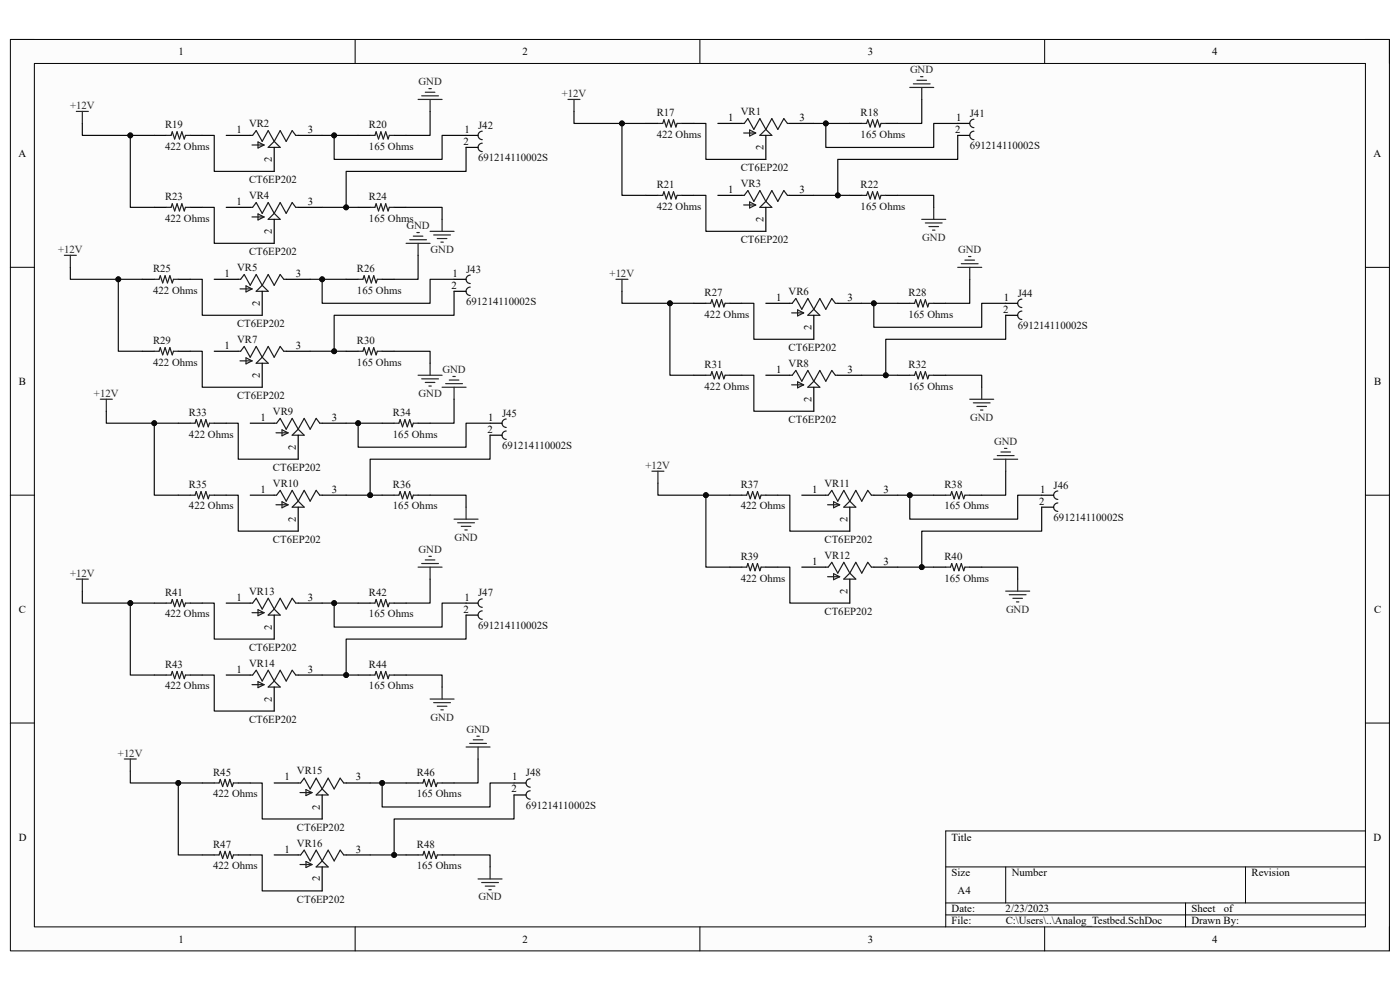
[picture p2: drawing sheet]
<svg xmlns="http://www.w3.org/2000/svg" width="297mm" height="210mm" viewBox="0 0 297 210" stroke-linecap="round" stroke-linejoin="round" font-family="sans-serif">
<path d="M2.2 8.4h292.6v193.3h-292.6z" fill-rule="evenodd" fill="#fcfcfc"/>
<path d="M2.2 8.4h292.6v193.3h-292.6z" fill="none" stroke="#000" stroke-width=".21"/>
<path d="M7.3 13.5h282.4v183.1h-282.4z" fill-rule="evenodd" fill="#fcfcfc"/>
<g fill="none" stroke="#000" stroke-width=".21">
<path d="M2.2 8.4h5.1M7.3 13.5h282.4v183.1h-282.4zM75.3 8.4v5.1M148.5 8.4v5.1M221.6 8.4v5.1M289.7 8.4h5.1v5.1M2.2 56.7h5.1M289.7 56.7h5.1M2.2 105h5.1M289.7 105.1h5.1M2.2 153.4h5.1M289.7 153.4h5.1"/>
<path d="M289.7 176.3h-89.1v20.3M75.3 196.6v5.1M148.5 196.6v5.1M200.6 183.9h89.1M200.6 191.5h89.1M200.6 194.1h89.1M213.4 183.9v7.6M221.6 196.6v5.1M251.5 191.5v5.1M264.2 183.9v7.6M294.8 196.6v5.1"/>
</g>
<g fill="none" stroke="#1c1c1c" stroke-width=".25">
<path d="M35.3 28.7h1l.2-.7 .6 1.5 .5-1.5 .5 1.5 .5-1.5 .5 1.5 .2-.8h1.1M53.1 28.7h.5l.8-1 1.2 2.3 1.3-2.3 1.3 2.3M53.5 30.8h2.5M54.7 30.1l1.3 .7-1.3 .6zM58.2 30l1.2 1.3h-2.5zM63.3 28.7h-.6l-.7-1-1.3 2.3-1.3-2.3-1.2 2.3M78.5 28.7h1l.3-.7 .5 1.5 .5-1.5 .5 1.5 .5-1.5 .5 1.5 .3-.8h1M102.3 27.8a.89 .89 0 0 0-.9 .9 .89 .89 0 0 0 .9 .9M102.3 30.4a.89 .89 0 0 0-.9 .9 .89 .89 0 0 0 .9 .9M35.3 44h1l.2-.8 .6 1.6 .5-1.6 .5 1.6 .5-1.6 .5 1.6 .2-.8h1.1M53.1 44h.5l.8-1 1.2 2.3 1.3-2.3 1.3 2.3M53.5 46h2.5"/>
<path d="M54.7 45.4l1.3 .6-1.3 .7zM58.2 45.3l1.2 1.2h-2.5zM63.3 44h-.6l-.7-1-1.3 2.3-1.3-2.3-1.2 2.3M78.5 44h1l.3-.8 .5 1.6 .5-1.6 .5 1.6 .5-1.6 .5 1.6 .3-.8h1"/>
</g>
<g fill="none" stroke="#000" stroke-width=".25">
<path d="M32.7 28.7h2.6M40.4 28.7h2.5M48 28.7h5.1M58.2 31.3v5.1M63.3 28.7h5M76 28.7h2.5M83.6 28.7h2.6M98.9 28.7h2.5M98.9 31.3h2.5M32.7 44h2.6M40.4 44h2.5M48 44h5.1"/>
<path d="M58.2 46.5v5.1M63.3 44h5M76 44h2.5M83.6 44h2.6"/>
</g>
<path d="M90.2 19.6h2.1M91 18.8h.5M16.2 23.6h2.5M17.5 23.6v2.6M88.7 21.1h5.1M89.5 20.3h3.5M91.2 21.1v2.5M91.2 49.1h5.1M92 49.8h3.6M92.8 50.6h2M93.5 51.4h.5M93.8 46.5v2.6" fill="none" stroke="#262626" stroke-width=".25"/>
<path d="M17.5 26.2v2.5h15.2" fill="none" stroke="#0e0e0e" stroke-width=".25"/>
<circle cx="27.6" cy="28.7" r=".51" fill="#0e0e0e"/>
<circle cx="27.6" cy="28.7" r=".51" fill="none" stroke="#0e0e0e" stroke-width=".21"/>
<path d="M27.6 28.7v15.3h5.1" fill="none" stroke="#0e0e0e" stroke-width=".25"/>
<circle cx="27.6" cy="28.7" r=".51" fill="#0e0e0e"/>
<circle cx="27.6" cy="28.7" r=".51" fill="none" stroke="#0e0e0e" stroke-width=".21"/>
<path d="M68.3 44h7.7" fill="none" stroke="#0e0e0e" stroke-width=".25"/>
<circle cx="73.4" cy="44" r=".51" fill="#0e0e0e"/>
<circle cx="73.4" cy="44" r=".51" fill="none" stroke="#0e0e0e" stroke-width=".21"/>
<path d="M76 28.7h-5.1v5.1h22.9v-5.1h5.1M91.2 23.6v5.1h-5M86.2 44h7.6v2.5" fill="none" stroke="#0e0e0e" stroke-width=".25"/>
<circle cx="70.9" cy="28.7" r=".51" fill="#0e0e0e"/>
<circle cx="70.9" cy="28.7" r=".51" fill="none" stroke="#0e0e0e" stroke-width=".21"/>
<path d="M42.9 28.7h2.6v7.7h12.7M68.3 28.7h2.6" fill="none" stroke="#0e0e0e" stroke-width=".25"/>
<circle cx="70.9" cy="28.7" r=".51" fill="#0e0e0e"/>
<circle cx="70.9" cy="28.7" r=".51" fill="none" stroke="#0e0e0e" stroke-width=".21"/>
<path d="M98.9 31.3v5.1h-25.5v7.6M42.9 44h2.6v7.6h12.7" fill="none" stroke="#0e0e0e" stroke-width=".25"/>
<circle cx="73.4" cy="44" r=".51" fill="#0e0e0e"/>
<circle cx="73.4" cy="44" r=".51" fill="none" stroke="#0e0e0e" stroke-width=".21"/>
<g fill="none" stroke="#1c1c1c" stroke-width=".25">
<path d="M32.7 59.3h1l.3-.8 .5 1.5 .5-1.5 .5 1.5 .5-1.5 .5 1.5 .3-.7h1M50.5 59.3h.5l.8-1.1 1.3 2.3 1.3-2.3 1.2 2.3M60.7 59.3h-.5l-.8-1.1-1.2 2.3-1.3-2.3-1.3 2.3M76 59.3h1l.3-.8 .5 1.5 .5-1.5 .5 1.5 .5-1.5 .5 1.5 .2-.7h1.1M99.8 58.4a.89 .89 0 0 0-.9 .9 .89 .89 0 0 0 .9 .8M32.7 74.5h1l.3-.7 .5 1.5 .5-1.5 .5 1.5 .5-1.5 .5 1.5 .3-.8h1M50.5 74.5h.5l.8-1 1.3 2.3 1.3-2.3 1.2 2.3M50.9 61.3h2.6M50.9 76.6h2.6M52.2 60.7l1.3 .6-1.3 .6zM52.2 75.9l1.3 .7-1.3 .6zM54.4 61.8l1.2-1.3 1.3 1.3z"/>
<path d="M54.4 77.1l1.2-1.3 1.3 1.3zM60.7 74.5h-.5l-.8-1-1.2 2.3-1.3-2.3-1.3 2.3M76 74.5h1l.3-.7 .5 1.5 .5-1.5 .5 1.5 .5-1.5 .5 1.5 .2-.8h1.1M99.8 60.9a.89 .89 0 0 0-.9 .9 .89 .89 0 0 0 .9 .9"/>
</g>
<g fill="none" stroke="#000" stroke-width=".25">
<path d="M30.2 59.3h2.5M37.8 59.3h2.6M45.5 59.3h5M60.7 59.3h5.1M73.4 59.3h2.6M81.1 59.3h2.5M96.3 59.3h2.6M30.2 74.5h2.5M37.8 74.5h2.6M45.5 74.5h5M55.6 61.8v5.1M55.6 77.1v5"/>
<path d="M60.7 74.5h5.1M73.4 74.5h2.6M81.1 74.5h2.5M96.3 61.8h2.6"/>
</g>
<path d="M13.6 54.2h2.6M14.9 54.2v2.5M86.2 51.6h5M86.9 50.9h3.6M87.7 50.1h2M88.4 49.3h.6M88.7 51.6v2.6M88.7 79.6h5.1M91.2 77.1v2.5M89.5 80.4h3.5M90.2 81.1h2.1M91 81.9h.5" fill="none" stroke="#262626" stroke-width=".25"/>
<path d="M14.9 56.7v2.6h15.3" fill="none" stroke="#0e0e0e" stroke-width=".25"/>
<circle cx="25.1" cy="59.3" r=".51" fill="#0e0e0e"/>
<circle cx="25.1" cy="59.3" r=".51" fill="none" stroke="#0e0e0e" stroke-width=".21"/>
<path d="M25.1 59.3v15.2h5.1" fill="none" stroke="#0e0e0e" stroke-width=".25"/>
<circle cx="25.1" cy="59.3" r=".51" fill="#0e0e0e"/>
<circle cx="25.1" cy="59.3" r=".51" fill="none" stroke="#0e0e0e" stroke-width=".21"/>
<path d="M65.8 74.5h7.6" fill="none" stroke="#0e0e0e" stroke-width=".25"/>
<circle cx="70.9" cy="74.5" r=".51" fill="#0e0e0e"/>
<circle cx="70.9" cy="74.5" r=".51" fill="none" stroke="#0e0e0e" stroke-width=".21"/>
<path d="M73.4 59.3h-5.1v5h22.9v-5h5.1M88.7 54.2v5.1h-5.1M83.6 74.5h7.6v2.6" fill="none" stroke="#0e0e0e" stroke-width=".25"/>
<circle cx="68.3" cy="59.3" r=".51" fill="#0e0e0e"/>
<circle cx="68.3" cy="59.3" r=".51" fill="none" stroke="#0e0e0e" stroke-width=".21"/>
<path d="M40.4 59.3h2.5v7.6h12.7M65.8 59.3h2.5" fill="none" stroke="#0e0e0e" stroke-width=".25"/>
<circle cx="68.3" cy="59.3" r=".51" fill="#0e0e0e"/>
<circle cx="68.3" cy="59.3" r=".51" fill="none" stroke="#0e0e0e" stroke-width=".21"/>
<path d="M40.4 74.5h2.5v7.6h12.7M96.3 61.8v5.1h-25.4v7.6" fill="none" stroke="#0e0e0e" stroke-width=".25"/>
<circle cx="70.9" cy="74.5" r=".51" fill="#0e0e0e"/>
<circle cx="70.9" cy="74.5" r=".51" fill="none" stroke="#0e0e0e" stroke-width=".21"/>
<g fill="none" stroke="#1c1c1c" stroke-width=".25">
<path d="M40.4 89.8h1l.2-.8 .5 1.5 .6-1.5 .5 1.5 .5-1.5 .5 1.5 .2-.7h1.1M58.2 89.8h.5l.7-1 1.3 2.3 1.3-2.3 1.3 2.3M58.6 91.8h2.5M59.8 91.2l1.3 .6-1.3 .7zM62 92.3l1.3-1.2 1.2 1.2zM68.3 89.8h-.5l-.7-1-1.3 2.3-1.3-2.3-1.2 2.3M83.6 89.8h1l.3-.8 .5 1.5 .5-1.5 .5 1.5 .5-1.5 .5 1.5 .3-.7h1M107.4 88.9a.89 .89 0 0 0-.9 .9 .89 .89 0 0 0 .9 .9M107.4 91.4a.89 .89 0 0 0-.9 .9 .89 .89 0 0 0 .9 .9M40.4 105h1l.2-.7 .5 1.5 .6-1.5 .5 1.5 .5-1.5 .5 1.5 .2-.8h1.1M58.2 105h.5l.7-1 1.3 2.3 1.3-2.3 1.3 2.3M58.6 107.1h2.5"/>
<path d="M59.8 106.4l1.3 .7-1.3 .6zM62 107.6l1.3-1.3 1.2 1.3zM68.3 105h-.5l-.7-1-1.3 2.3-1.3-2.3-1.2 2.3M83.6 105h1l.3-.7 .5 1.5 .5-1.5 .5 1.5 .5-1.5 .5 1.5 .3-.8h1"/>
</g>
<g fill="none" stroke="#000" stroke-width=".25">
<path d="M37.8 89.8h2.6M45.5 89.8h2.5M53.1 89.8h5.1M63.3 92.3v5.1M68.3 89.8h5.1M81.1 89.8h2.5M88.7 89.8h2.5M104 89.8h2.5M104 92.3h2.5M37.8 105h2.6M45.5 105h2.5M53.1 105h5.1"/>
<path d="M63.3 107.6v5.1M68.3 105h5.1M81.1 105h2.5M88.7 105h2.5"/>
</g>
<path d="M96.1 79.9h.5M21.3 84.7h2.5M22.6 84.7v2.5M93.8 82.1h5.1M94.6 81.4h3.5M95.3 80.6h2.1M96.3 82.1v2.6M96.3 110.1h5.1M97.1 110.9h3.6M97.9 111.7h2M98.6 112.4h.5M98.9 107.6v2.5" fill="none" stroke="#262626" stroke-width=".25"/>
<path d="M22.6 87.2v2.6h15.2" fill="none" stroke="#0e0e0e" stroke-width=".25"/>
<circle cx="32.7" cy="89.8" r=".51" fill="#0e0e0e"/>
<circle cx="32.7" cy="89.8" r=".51" fill="none" stroke="#0e0e0e" stroke-width=".21"/>
<path d="M32.7 89.8v15.2h5.1" fill="none" stroke="#0e0e0e" stroke-width=".25"/>
<circle cx="32.7" cy="89.8" r=".51" fill="#0e0e0e"/>
<circle cx="32.7" cy="89.8" r=".51" fill="none" stroke="#0e0e0e" stroke-width=".21"/>
<path d="M73.4 105h7.7" fill="none" stroke="#0e0e0e" stroke-width=".25"/>
<circle cx="78.5" cy="105" r=".51" fill="#0e0e0e"/>
<circle cx="78.5" cy="105" r=".51" fill="none" stroke="#0e0e0e" stroke-width=".21"/>
<path d="M81.1 89.8h-5.1v5.1h22.9v-5.1h5.1M96.3 84.7v5.1h-5.1M91.2 105h7.7v2.6" fill="none" stroke="#0e0e0e" stroke-width=".25"/>
<circle cx="76" cy="89.8" r=".51" fill="#0e0e0e"/>
<circle cx="76" cy="89.8" r=".51" fill="none" stroke="#0e0e0e" stroke-width=".21"/>
<path d="M48 89.8h2.5v7.6h12.8M73.4 89.8h2.6" fill="none" stroke="#0e0e0e" stroke-width=".25"/>
<circle cx="76" cy="89.8" r=".51" fill="#0e0e0e"/>
<circle cx="76" cy="89.8" r=".51" fill="none" stroke="#0e0e0e" stroke-width=".21"/>
<path d="M104 92.3v5.1h-25.5v7.6M48 105h2.5v7.7h12.8" fill="none" stroke="#0e0e0e" stroke-width=".25"/>
<circle cx="78.5" cy="105" r=".51" fill="#0e0e0e"/>
<circle cx="78.5" cy="105" r=".51" fill="none" stroke="#0e0e0e" stroke-width=".21"/>
<g fill="none" stroke="#1c1c1c" stroke-width=".25">
<path d="M35.3 127.9h1l.2-.7 .6 1.5 .5-1.5 .5 1.5 .5-1.5 .5 1.5 .2-.8h1.1M53.1 127.9h.5l.8-1 1.2 2.3 1.3-2.3 1.3 2.3M53.5 130h2.5M54.7 129.3l1.3 .7-1.3 .6zM58.2 129.2l1.2 1.3h-2.5zM63.3 127.9h-.6l-.7-1-1.3 2.3-1.3-2.3-1.2 2.3M78.5 127.9h1l.3-.7 .5 1.5 .5-1.5 .5 1.5 .5-1.5 .5 1.5 .3-.8h1M102.3 127.1a.89 .89 0 0 0-.9 .8 .89 .89 0 0 0 .9 .9M102.3 129.6a.89 .89 0 0 0-.9 .9 .89 .89 0 0 0 .9 .9M35.3 143.2h1l.2-.8 .6 1.6 .5-1.6 .5 1.6 .5-1.6 .5 1.6 .2-.8h1.1M53.1 143.2h.5l.8-1 1.2 2.3 1.3-2.3 1.3 2.3M53.5 145.2h2.5"/>
<path d="M54.7 144.6l1.3 .6-1.3 .7zM56.9 145.7l1.3-1.2 1.2 1.2zM63.3 143.2h-.6l-.7-1-1.3 2.3-1.3-2.3-1.2 2.3M78.5 143.2h1l.3-.8 .5 1.6 .5-1.6 .5 1.6 .5-1.6 .5 1.6 .3-.8h1"/>
</g>
<g fill="none" stroke="#000" stroke-width=".25">
<path d="M32.7 127.9h2.6M40.4 127.9h2.5M48 127.9h5.1M58.2 130.5v5.1M63.3 127.9h5M76 127.9h2.5M83.6 127.9h2.6M98.9 127.9h2.5M98.9 130.5h2.5M32.7 143.2h2.6M40.4 143.2h2.5M48 143.2h5.1"/>
<path d="M58.2 145.7v5.1M63.3 143.2h5M76 143.2h2.5M83.6 143.2h2.6"/>
</g>
<path d="M89.5 119.5h3.5M90.2 118.8h2.1M91 118h.5M16.2 122.9h2.5M17.5 122.9v2.5M88.7 120.3h5.1M91.2 120.3v2.6M91.2 148.3h5.1M92 149.1h3.6M92.8 149.8h2M93.5 150.6h.5M93.8 145.7v2.6" fill="none" stroke="#262626" stroke-width=".25"/>
<path d="M17.5 125.4v2.5h15.2" fill="none" stroke="#0e0e0e" stroke-width=".25"/>
<circle cx="27.6" cy="127.9" r=".51" fill="#0e0e0e"/>
<circle cx="27.6" cy="127.9" r=".51" fill="none" stroke="#0e0e0e" stroke-width=".21"/>
<path d="M27.6 127.9v15.3h5.1" fill="none" stroke="#0e0e0e" stroke-width=".25"/>
<circle cx="27.6" cy="127.9" r=".51" fill="#0e0e0e"/>
<circle cx="27.6" cy="127.9" r=".51" fill="none" stroke="#0e0e0e" stroke-width=".21"/>
<path d="M68.3 143.2h7.7" fill="none" stroke="#0e0e0e" stroke-width=".25"/>
<circle cx="73.4" cy="143.2" r=".51" fill="#0e0e0e"/>
<circle cx="73.4" cy="143.2" r=".51" fill="none" stroke="#0e0e0e" stroke-width=".21"/>
<path d="M76 127.9h-5.1v5.1h22.9v-5.1h5.1M91.2 122.9v5h-5M86.2 143.2h7.6v2.5" fill="none" stroke="#0e0e0e" stroke-width=".25"/>
<circle cx="70.9" cy="127.9" r=".51" fill="#0e0e0e"/>
<circle cx="70.9" cy="127.9" r=".51" fill="none" stroke="#0e0e0e" stroke-width=".21"/>
<path d="M42.9 127.9h2.6v7.7h12.7M68.3 127.9h2.6" fill="none" stroke="#0e0e0e" stroke-width=".25"/>
<circle cx="70.9" cy="127.9" r=".51" fill="#0e0e0e"/>
<circle cx="70.9" cy="127.9" r=".51" fill="none" stroke="#0e0e0e" stroke-width=".21"/>
<path d="M98.9 130.5v5.1h-25.5v7.6M42.9 143.2h2.6v7.6h12.7" fill="none" stroke="#0e0e0e" stroke-width=".25"/>
<circle cx="73.4" cy="143.2" r=".51" fill="#0e0e0e"/>
<circle cx="73.4" cy="143.2" r=".51" fill="none" stroke="#0e0e0e" stroke-width=".21"/>
<g fill="none" stroke="#1c1c1c" stroke-width=".25">
<path d="M45.5 166.1h1l.2-.8 .5 1.6 .5-1.6 .5 1.6 .6-1.6 .5 1.6 .2-.8h1M63.3 166.1h.5l.7-1 1.3 2.3 1.3-2.3 1.2 2.3M63.6 168.1h2.6M64.9 167.5l1.3 .6-1.3 .7zM68.3 167.4l1.3 1.2h-2.5zM73.4 166.1h-.5l-.7-1-1.3 2.3-1.3-2.3-1.3 2.3M88.7 166.1h1l.3-.8 .5 1.6 .5-1.6 .5 1.6 .5-1.6 .5 1.6 .3-.8h1M112.5 165.2a.89 .89 0 0 0-.9 .9 .89 .89 0 0 0 .9 .9M112.5 167.8a.89 .89 0 0 0-.9 .8 .89 .89 0 0 0 .9 .9M45.5 181.4h1l.2-.8 .5 1.5 .5-1.5 .5 1.5 .6-1.5 .5 1.5 .2-.7h1M63.3 181.4h.5l.7-1 1.3 2.2 1.3-2.2 1.2 2.2M63.6 183.4h2.6"/>
<path d="M64.9 182.8l1.3 .6-1.3 .6zM67.1 183.9l1.2-1.3 1.3 1.3zM73.4 181.4h-.5l-.7-1-1.3 2.2-1.3-2.2-1.3 2.2M88.7 181.4h1l.3-.8 .5 1.5 .5-1.5 .5 1.5 .5-1.5 .5 1.5 .3-.7h1"/>
</g>
<g fill="none" stroke="#000" stroke-width=".25">
<path d="M42.9 166.1h2.6M50.5 166.1h2.6M58.2 166.1h5.1M68.3 168.6v5.1M73.4 166.1h5.1M86.2 166.1h2.5M93.8 166.1h2.5M109.1 166.1h2.5M109.1 168.6h2.5M42.9 181.4h2.6M50.5 181.4h2.6M58.2 181.4h5.1"/>
<path d="M68.3 183.9v5.1M73.4 181.4h5.1M86.2 181.4h2.5M93.8 181.4h2.5"/>
</g>
<path d="M98.9 158.5h5.1M99.6 157.7h3.6M100.4 156.9h2M101.2 156.2h.5M101.4 158.5v2.5M26.4 161h2.5M27.6 161v2.6M101.4 186.5h5.1M102.2 187.2h3.5M102.9 188h2.1M103.7 188.7h.5M104 183.9v2.6" fill="none" stroke="#262626" stroke-width=".25"/>
<path d="M27.6 163.6v2.5h15.3" fill="none" stroke="#0e0e0e" stroke-width=".25"/>
<circle cx="37.8" cy="166.1" r=".51" fill="#0e0e0e"/>
<circle cx="37.8" cy="166.1" r=".51" fill="none" stroke="#0e0e0e" stroke-width=".21"/>
<path d="M37.8 166.1v15.3h5.1" fill="none" stroke="#0e0e0e" stroke-width=".25"/>
<circle cx="37.8" cy="166.1" r=".51" fill="#0e0e0e"/>
<circle cx="37.8" cy="166.1" r=".51" fill="none" stroke="#0e0e0e" stroke-width=".21"/>
<path d="M78.5 181.4h7.7" fill="none" stroke="#0e0e0e" stroke-width=".25"/>
<circle cx="83.6" cy="181.4" r=".51" fill="#0e0e0e"/>
<circle cx="83.6" cy="181.4" r=".51" fill="none" stroke="#0e0e0e" stroke-width=".21"/>
<path d="M86.2 166.1h-5.1v5.1h22.9v-5.1h5.1M101.4 161v5.1h-5.1M96.3 181.4h7.7v2.5" fill="none" stroke="#0e0e0e" stroke-width=".25"/>
<circle cx="81.1" cy="166.1" r=".51" fill="#0e0e0e"/>
<circle cx="81.1" cy="166.1" r=".51" fill="none" stroke="#0e0e0e" stroke-width=".21"/>
<path d="M53.1 166.1h2.5v7.6h12.7M78.5 166.1h2.6" fill="none" stroke="#0e0e0e" stroke-width=".25"/>
<circle cx="81.1" cy="166.1" r=".51" fill="#0e0e0e"/>
<circle cx="81.1" cy="166.1" r=".51" fill="none" stroke="#0e0e0e" stroke-width=".21"/>
<path d="M109.1 168.6v5.1h-25.5v7.7M53.1 181.4h2.5v7.6h12.7" fill="none" stroke="#0e0e0e" stroke-width=".25"/>
<circle cx="83.6" cy="181.4" r=".51" fill="#0e0e0e"/>
<circle cx="83.6" cy="181.4" r=".51" fill="none" stroke="#0e0e0e" stroke-width=".21"/>
<g fill="none" stroke="#1c1c1c" stroke-width=".25">
<path d="M139.6 26.2h1l.3-.8 .5 1.5 .5-1.5 .5 1.5 .5-1.5 .5 1.5 .2-.7h1.1M157.4 26.2h.5l.8-1 1.2 2.3 1.3-2.3 1.3 2.3M157.8 28.2h2.5M159 27.6l1.3 .6-1.3 .7zM162.5 27.5l1.2 1.2h-2.5zM167.6 26.2h-.5l-.8-1-1.3 2.3-1.3-2.3-1.2 2.3M182.8 26.2h1l.3-.8 .5 1.5 .5-1.5 .5 1.5 .5-1.5 .5 1.5 .3-.7h1M206.6 25.3a.89 .89 0 0 0-.9 .9 .89 .89 0 0 0 .9 .9M206.6 27.8a.89 .89 0 0 0-.9 .9 .89 .89 0 0 0 .9 .9M139.6 41.4h1l.3-.7 .5 1.5 .5-1.5 .5 1.5 .5-1.5 .5 1.5 .2-.8h1.1M157.4 41.4h.5l.8-1 1.2 2.3 1.3-2.3 1.3 2.3M157.8 43.5h2.5"/>
<path d="M159 42.8l1.3 .7-1.3 .6zM162.5 42.7l1.2 1.3h-2.5zM167.6 41.4h-.5l-.8-1-1.3 2.3-1.3-2.3-1.2 2.3M182.8 41.4h1l.3-.7 .5 1.5 .5-1.5 .5 1.5 .5-1.5 .5 1.5 .3-.8h1"/>
</g>
<g fill="none" stroke="#000" stroke-width=".25">
<path d="M137 26.2h2.6M144.7 26.2h2.5M152.3 26.2h5.1M162.5 28.7v5.1M167.6 26.2h5.1M180.3 26.2h2.5M187.9 26.2h2.6M203.2 26.2h2.5M203.2 28.7h2.5M137 41.4h2.6M144.7 41.4h2.5M152.3 41.4h5.1"/>
<path d="M162.5 44v5.1M167.6 41.4h5.1M180.3 41.4h2.5M187.9 41.4h2.6"/>
</g>
<path d="M193 18.6h5.1M193.8 17.8h3.5M194.5 17h2.1M195.3 16.3h.5M195.5 18.6v2.5M120.5 21.1h2.5M121.8 21.1v2.5M195.5 46.5h5.1M196.3 47.3h3.6M197.1 48.1h2M197.8 48.8h.6M198.1 44v2.5" fill="none" stroke="#262626" stroke-width=".25"/>
<path d="M121.8 23.6v2.6h15.2" fill="none" stroke="#0e0e0e" stroke-width=".25"/>
<circle cx="131.9" cy="26.2" r=".51" fill="#0e0e0e"/>
<circle cx="131.9" cy="26.2" r=".51" fill="none" stroke="#0e0e0e" stroke-width=".21"/>
<path d="M131.9 26.2v15.2h5.1" fill="none" stroke="#0e0e0e" stroke-width=".25"/>
<circle cx="131.9" cy="26.2" r=".51" fill="#0e0e0e"/>
<circle cx="131.9" cy="26.2" r=".51" fill="none" stroke="#0e0e0e" stroke-width=".21"/>
<path d="M172.7 41.4h7.6" fill="none" stroke="#0e0e0e" stroke-width=".25"/>
<circle cx="177.7" cy="41.4" r=".51" fill="#0e0e0e"/>
<circle cx="177.7" cy="41.4" r=".51" fill="none" stroke="#0e0e0e" stroke-width=".21"/>
<path d="M180.3 26.2h-5.1v5.1h22.9v-5.1h5.1M195.5 21.1v5.1h-5M190.5 41.4h7.6v2.6" fill="none" stroke="#0e0e0e" stroke-width=".25"/>
<circle cx="175.2" cy="26.2" r=".51" fill="#0e0e0e"/>
<circle cx="175.2" cy="26.2" r=".51" fill="none" stroke="#0e0e0e" stroke-width=".21"/>
<path d="M147.2 26.2h2.6v7.6h12.7M172.7 26.2h2.5" fill="none" stroke="#0e0e0e" stroke-width=".25"/>
<circle cx="175.2" cy="26.2" r=".51" fill="#0e0e0e"/>
<circle cx="175.2" cy="26.2" r=".51" fill="none" stroke="#0e0e0e" stroke-width=".21"/>
<path d="M203.2 28.7v5.1h-25.5v7.6M147.2 41.4h2.6v7.7h12.7" fill="none" stroke="#0e0e0e" stroke-width=".25"/>
<circle cx="177.7" cy="41.4" r=".51" fill="#0e0e0e"/>
<circle cx="177.7" cy="41.4" r=".51" fill="none" stroke="#0e0e0e" stroke-width=".21"/>
<g fill="none" stroke="#1c1c1c" stroke-width=".25">
<path d="M149.8 64.3h1l.2-.7 .5 1.5 .5-1.5 .6 1.5 .5-1.5 .5 1.5 .2-.8h1M149.8 79.6h1l.2-.8 .5 1.6 .5-1.6 .6 1.6 .5-1.6 .5 1.6 .2-.8h1M167.6 64.3h.5l.7-1 1.3 2.3 1.3-2.3 1.3 2.3M167.6 79.6h.5l.7-1 1.3 2.3 1.3-2.3 1.3 2.3M167.9 66.4h2.6M169.2 65.7l1.3 .7-1.3 .6zM172.7 65.6l1.2 1.3h-2.5zM177.7 64.3h-.5l-.7-1-1.3 2.3-1.3-2.3-1.2 2.3M177.7 79.6h-.5l-.7-1-1.3 2.3-1.3-2.3-1.2 2.3M193 64.3h1l.3-.7 .5 1.5 .5-1.5 .5 1.5 .5-1.5 .5 1.5 .3-.8h1M193 79.6h1l.3-.8 .5 1.6 .5-1.6 .5 1.6 .5-1.6 .5 1.6 .3-.8h1M216.8 63.5a.89 .89 0 0 0-.9 .8 .89 .89 0 0 0 .9 .9"/>
<path d="M216.8 66a.89 .89 0 0 0-.9 .9 .89 .89 0 0 0 .9 .9M167.9 81.6h2.6M169.2 81l1.3 .6-1.3 .7zM172.7 80.9l1.2 1.2h-2.5z"/>
</g>
<g fill="none" stroke="#000" stroke-width=".25">
<path d="M147.2 64.3h2.6M147.2 79.6h2.6M154.8 64.3h2.6M154.8 79.6h2.6M162.5 64.3h5.1M162.5 79.6h5.1M172.7 66.9v5.1M177.7 64.3h5.1M177.7 79.6h5.1M190.5 64.3h2.5M190.5 79.6h2.5M198.1 64.3h2.5"/>
<path d="M198.1 79.6h2.5M213.4 64.3h2.5M213.4 66.9h2.5M172.7 82.1v5.1"/>
</g>
<path d="M130.7 59.3h2.5M131.9 59.3v2.5M203.2 56.7h5.1M203.9 55.9h3.6M204.7 55.2h2M205.5 54.4h.5M205.7 56.7v2.6M205.7 84.7h5.1M206.5 85.5h3.5M207.3 86.2h2M208 87h.5M208.3 82.1v2.6" fill="none" stroke="#262626" stroke-width=".25"/>
<path d="M131.9 61.8v2.5h15.3" fill="none" stroke="#0e0e0e" stroke-width=".25"/>
<circle cx="142.1" cy="64.3" r=".51" fill="#0e0e0e"/>
<circle cx="142.1" cy="64.3" r=".51" fill="none" stroke="#0e0e0e" stroke-width=".21"/>
<path d="M142.1 64.3v15.3h5.1" fill="none" stroke="#0e0e0e" stroke-width=".25"/>
<circle cx="142.1" cy="64.3" r=".51" fill="#0e0e0e"/>
<circle cx="142.1" cy="64.3" r=".51" fill="none" stroke="#0e0e0e" stroke-width=".21"/>
<path d="M182.8 79.6h7.7" fill="none" stroke="#0e0e0e" stroke-width=".25"/>
<circle cx="187.9" cy="79.6" r=".51" fill="#0e0e0e"/>
<circle cx="187.9" cy="79.6" r=".51" fill="none" stroke="#0e0e0e" stroke-width=".21"/>
<path d="M205.7 59.3v5h-5.1M190.5 64.3h-5.1v5.1h22.9v-5.1h5.1M200.6 79.6h7.7v2.5" fill="none" stroke="#0e0e0e" stroke-width=".25"/>
<circle cx="185.4" cy="64.3" r=".51" fill="#0e0e0e"/>
<circle cx="185.4" cy="64.3" r=".51" fill="none" stroke="#0e0e0e" stroke-width=".21"/>
<path d="M157.4 64.3h2.5v7.7h12.8M182.8 64.3h2.6" fill="none" stroke="#0e0e0e" stroke-width=".25"/>
<circle cx="185.4" cy="64.3" r=".51" fill="#0e0e0e"/>
<circle cx="185.4" cy="64.3" r=".51" fill="none" stroke="#0e0e0e" stroke-width=".21"/>
<path d="M157.4 79.6h2.5v7.6h12.8M213.4 66.9v5.1h-25.5v7.6" fill="none" stroke="#0e0e0e" stroke-width=".25"/>
<circle cx="187.9" cy="79.6" r=".51" fill="#0e0e0e"/>
<circle cx="187.9" cy="79.6" r=".51" fill="none" stroke="#0e0e0e" stroke-width=".21"/>
<g fill="none" stroke="#1c1c1c" stroke-width=".25">
<path d="M157.4 105h1l.3-.7 .5 1.5 .5-1.5 .5 1.5 .5-1.5 .5 1.5 .3-.8h1M175.2 105.1h.5l.8-1.1 1.2 2.3 1.3-2.3 1.3 2.3M175.6 107.1h2.5M176.8 106.4l1.3 .7-1.3 .6zM179 107.6l1.3-1.3 1.3 1.3zM185.4 105.1h-.5l-.8-1.1-1.3 2.3-1.2-2.3-1.3 2.3M200.6 105.1h1.1l.2-.8 .5 1.5 .5-1.5 .5 1.5 .5-1.5 .5 1.5 .3-.7h1M224.4 104.2a.89 .89 0 0 0-.9 .9 .89 .89 0 0 0 .9 .8M224.4 106.7a.89 .89 0 0 0-.9 .9 .89 .89 0 0 0 .9 .9M157.4 120.3h1l.3-.8 .5 1.6 .5-1.6 .5 1.6 .5-1.6 .5 1.6 .3-.8h1M175.2 120.3h.5l.8-1 1.2 2.3 1.3-2.3 1.3 2.3M175.6 122.3h2.5"/>
<path d="M176.8 121.7l1.3 .6-1.3 .7zM179 122.9l1.3-1.3 1.3 1.3zM185.4 120.3h-.5l-.8-1-1.3 2.3-1.2-2.3-1.3 2.3M200.6 120.3h1.1l.2-.8 .5 1.6 .5-1.6 .5 1.6 .5-1.6 .5 1.6 .3-.8h1"/>
</g>
<g fill="none" stroke="#000" stroke-width=".25">
<path d="M154.8 105h2.6M162.5 105h2.5M170.1 105.1h5.1M180.3 107.6v5.1M185.4 105.1h5.1M198.1 105.1h2.5M205.7 105.1h2.6M221 105.1h2.5M221 107.6h2.5M154.8 120.3h2.6M162.5 120.3h2.5M170.1 120.3h5.1"/>
<path d="M180.3 122.9v5M185.4 120.3h5.1M198.1 120.3h2.5M205.7 120.3h2.6"/>
</g>
<path d="M138.3 100h2.6M139.6 100v2.5M210.8 97.4h5.1M211.6 96.6h3.5M212.3 95.9h2.1M213.1 95.1h.5M213.4 97.4v2.6M213.4 125.4h5.1M214.1 126.2h3.6M214.9 126.9h2M215.6 127.7h.6M215.9 122.9v2.5" fill="none" stroke="#262626" stroke-width=".25"/>
<path d="M139.6 102.5v2.5h15.2" fill="none" stroke="#0e0e0e" stroke-width=".25"/>
<circle cx="149.8" cy="105" r=".51" fill="#0e0e0e"/>
<circle cx="149.8" cy="105" r=".51" fill="none" stroke="#0e0e0e" stroke-width=".21"/>
<path d="M149.8 105v15.3h5" fill="none" stroke="#0e0e0e" stroke-width=".25"/>
<circle cx="149.8" cy="105" r=".51" fill="#0e0e0e"/>
<circle cx="149.8" cy="105" r=".51" fill="none" stroke="#0e0e0e" stroke-width=".21"/>
<path d="M190.5 120.3h7.6" fill="none" stroke="#0e0e0e" stroke-width=".25"/>
<circle cx="195.5" cy="120.3" r=".51" fill="#0e0e0e"/>
<circle cx="195.5" cy="120.3" r=".51" fill="none" stroke="#0e0e0e" stroke-width=".21"/>
<path d="M213.4 100v5.1h-5.1M198.1 105.1h-5.1v5h22.9v-5h5.1M208.3 120.3h7.6v2.6" fill="none" stroke="#0e0e0e" stroke-width=".25"/>
<circle cx="193" cy="105.1" r=".51" fill="#0e0e0e"/>
<circle cx="193" cy="105.1" r=".51" fill="none" stroke="#0e0e0e" stroke-width=".21"/>
<path d="M165 105.1h2.6v7.6h12.7M190.5 105.1h2.5" fill="none" stroke="#0e0e0e" stroke-width=".25"/>
<circle cx="193" cy="105.1" r=".51" fill="#0e0e0e"/>
<circle cx="193" cy="105.1" r=".51" fill="none" stroke="#0e0e0e" stroke-width=".21"/>
<path d="M221 107.6v5.1h-25.5v7.6M165 120.3h2.6v7.6h12.7" fill="none" stroke="#0e0e0e" stroke-width=".25"/>
<circle cx="195.5" cy="120.3" r=".51" fill="#0e0e0e"/>
<circle cx="195.5" cy="120.3" r=".51" fill="none" stroke="#0e0e0e" stroke-width=".21"/>
<g font-size="2.3">
<text x="37.9" y="11.7">1</text>
<text x="110.9" y="11.7">2</text>
<text x="184.1" y="11.7">3</text>
<text x="257.1" y="11.7">4</text>
<text x="50.2" y="28.2">1</text>
<text x="65.3" y="28.2">3</text>
<text x="98.5" y="28.2">1</text>
<text x="154.5" y="25.7">1</text>
<text x="169.6" y="25.7">3</text>
<text x="202.6" y="28.2">2</text>
<text x="202.8" y="25.7">1</text>
<text x="3.9" y="33.3">A</text>
<text x="57.7" y="34.4" transform="rotate(-90 57.7 34.4)">2</text>
<text x="98.3" y="30.7">2</text>
<text x="162" y="31.8" transform="rotate(-90 162 31.8)">2</text>
<text x="291.4" y="33.3">A</text>
<text x="154.5" y="40.9">1</text>
<text x="169.6" y="40.9">3</text>
<text x="50.2" y="43.5">1</text>
<text x="65.3" y="43.5">3</text>
<text x="162" y="47.1" transform="rotate(-90 162 47.1)">2</text>
<text x="57.7" y="49.6" transform="rotate(-90 57.7 49.6)">2</text>
<text x="47.6" y="58.7">1</text>
<text x="62.7" y="58.7">3</text>
<text x="96" y="58.7">1</text>
<text x="55.1" y="64.9" transform="rotate(-90 55.1 64.9)">2</text>
<text x="95.8" y="61.3">2</text>
<text x="164.7" y="63.8">1</text>
<text x="179.8" y="63.8">3</text>
<text x="213" y="63.8">1</text>
<text x="172.2" y="70" transform="rotate(-90 172.2 70)">2</text>
<text x="212.8" y="66.4">2</text>
<text x="47.6" y="74">1</text>
<text x="62.7" y="74">3</text>
<text x="4" y="81.6">B</text>
<text x="55.1" y="80.1" transform="rotate(-90 55.1 80.1)">2</text>
<text x="164.7" y="79.1">1</text>
<text x="179.8" y="79.1">3</text>
<text x="291.5" y="81.6">B</text>
<text x="55.2" y="89.3">1</text>
<text x="70.4" y="89.3">3</text>
<text x="103.6" y="89.3">1</text>
<text x="172.2" y="85.2" transform="rotate(-90 172.2 85.2)">2</text>
<text x="62.8" y="95.4" transform="rotate(-90 62.8 95.4)">2</text>
<text x="103.4" y="91.8">2</text>
<text x="55.2" y="104.5">1</text>
<text x="70.4" y="104.5">3</text>
<text x="172.3" y="104.5">1</text>
<text x="187.4" y="104.5">3</text>
<text x="220.4" y="107.1">2</text>
<text x="220.6" y="104.5">1</text>
<text x="62.8" y="110.7" transform="rotate(-90 62.8 110.7)">2</text>
<text x="179.8" y="110.7" transform="rotate(-90 179.8 110.7)">2</text>
<text x="172.3" y="119.8">1</text>
<text x="187.4" y="119.8">3</text>
<text x="179.8" y="125.9" transform="rotate(-90 179.8 125.9)">2</text>
<text x="4" y="130">C</text>
<text x="50.2" y="127.4">1</text>
<text x="65.3" y="127.4">3</text>
<text x="98.3" y="130">2</text>
<text x="98.5" y="127.4">1</text>
<text x="291.5" y="130">C</text>
<text x="57.7" y="133.6" transform="rotate(-90 57.7 133.6)">2</text>
<text x="50.2" y="142.7">1</text>
<text x="65.3" y="142.7">3</text>
<text x="57.7" y="148.8" transform="rotate(-90 57.7 148.8)">2</text>
<text x="60.4" y="165.6">1</text>
<text x="75.5" y="165.6">3</text>
<text x="108.7" y="165.6">1</text>
<text x="67.9" y="171.7" transform="rotate(-90 67.9 171.7)">2</text>
<text x="108.5" y="168.1">2</text>
<text x="4" y="178.3">D</text>
<text x="201.9" y="178.3">Title</text>
<text x="291.4" y="178.3">D</text>
<text x="60.4" y="180.8">1</text>
<text x="75.5" y="180.8">3</text>
<text x="201.9" y="185.9">Size</text>
<text x="214.6" y="185.9">Number</text>
<text x="265.5" y="185.9">Revision</text>
<text x="67.9" y="187" transform="rotate(-90 67.9 187)">2</text>
<text x="203.2" y="189.7">A4</text>
<text x="201.9" y="193.5">Date:</text>
<text x="201.9" y="196.1">File:</text>
<text x="213.3" y="193.5">2/23/2023</text>
<text x="213.4" y="196.1">C:\Users\..\Analog_Testbed.SchDoc</text>
<text x="252.8" y="193.5">Sheet</text>
<text x="252.8" y="196.1">Drawn By:</text>
<text x="259.6" y="193.5">of</text>
<text x="37.9" y="199.9">1</text>
<text x="110.9" y="199.9">2</text>
<text x="184.1" y="199.9">3</text>
<text x="257.1" y="199.9">4</text>
</g>
<g font-size="2.3" fill="#262626">
<text x="193.1" y="15.5">GND</text>
<text x="14.9" y="23.1">+12V</text>
<text x="88.8" y="18">GND</text>
<text x="119.2" y="20.6">+12V</text>
<text x="12.3" y="53.6">+12V</text>
<text x="86.2" y="48.6">GND</text>
<text x="91.4" y="53.6">GND</text>
<text x="195.7" y="51.1">GND</text>
<text x="203.3" y="53.6">GND</text>
<text x="129.3" y="58.7">+12V</text>
<text x="93.9" y="79.1">GND</text>
<text x="19.9" y="84.2">+12V</text>
<text x="88.8" y="84.2">GND</text>
<text x="205.8" y="89.3">GND</text>
<text x="210.9" y="94.4">GND</text>
<text x="136.9" y="99.4">+12V</text>
<text x="88.8" y="117.3">GND</text>
<text x="96.4" y="114.7">GND</text>
<text x="14.9" y="122.3">+12V</text>
<text x="213.4" y="130">GND</text>
<text x="91.4" y="152.9">GND</text>
<text x="99" y="155.4">GND</text>
<text x="25" y="160.5">+12V</text>
<text x="101.5" y="191">GND</text>
</g>
<g font-size="2.3" fill="#0e0e0e">
<text x="35" y="27.2">R19</text>
<text x="52.8" y="26.9">VR2</text>
<text x="78.3" y="27.2">R20</text>
<text x="101.4" y="27.3">J42</text>
<text x="139.3" y="29.2">422 Ohms</text>
<text x="139.3" y="24.6">R17</text>
<text x="157.1" y="24.4">VR1</text>
<text x="182.6" y="29.2">165 Ohms</text>
<text x="182.6" y="24.6">R18</text>
<text x="205.7" y="24.8">J41</text>
<text x="35" y="31.8">422 Ohms</text>
<text x="78.3" y="31.8">165 Ohms</text>
<text x="101.4" y="34.2">691214110002S</text>
<text x="205.7" y="31.6">691214110002S</text>
<text x="52.8" y="38.9">CT6EP202</text>
<text x="139.3" y="39.9">R21</text>
<text x="157.1" y="36.4">CT6EP202</text>
<text x="157.1" y="39.7">VR3</text>
<text x="182.6" y="39.9">R22</text>
<text x="35" y="47">422 Ohms</text>
<text x="35" y="42.5">R23</text>
<text x="52.8" y="42.2">VR4</text>
<text x="78.3" y="47">165 Ohms</text>
<text x="78.3" y="42.5">R24</text>
<text x="139.3" y="44.5">422 Ohms</text>
<text x="182.6" y="44.5">165 Ohms</text>
<text x="157.1" y="51.6">CT6EP202</text>
<text x="32.5" y="57.7">R25</text>
<text x="50.3" y="57.4">VR5</text>
<text x="52.8" y="54.1">CT6EP202</text>
<text x="75.7" y="57.7">R26</text>
<text x="98.9" y="57.8">J43</text>
<text x="32.5" y="62.3">422 Ohms</text>
<text x="75.7" y="62.3">165 Ohms</text>
<text x="98.9" y="64.7">691214110002S</text>
<text x="149.5" y="62.8">R27</text>
<text x="167.3" y="62.6">VR6</text>
<text x="192.7" y="62.8">R28</text>
<text x="215.9" y="62.9">J44</text>
<text x="50.3" y="69.4">CT6EP202</text>
<text x="149.5" y="67.4">422 Ohms</text>
<text x="192.7" y="67.4">165 Ohms</text>
<text x="215.9" y="69.8">691214110002S</text>
<text x="32.5" y="77.6">422 Ohms</text>
<text x="32.5" y="73">R29</text>
<text x="50.3" y="72.7">VR7</text>
<text x="75.7" y="77.6">165 Ohms</text>
<text x="75.7" y="73">R30</text>
<text x="167.3" y="74.5">CT6EP202</text>
<text x="167.3" y="77.8">VR8</text>
<text x="149.5" y="82.6">422 Ohms</text>
<text x="149.5" y="78.1">R31</text>
<text x="192.7" y="82.6">165 Ohms</text>
<text x="192.7" y="78.1">R32</text>
<text x="40.1" y="88.3">R33</text>
<text x="50.3" y="84.7">CT6EP202</text>
<text x="57.9" y="88">VR9</text>
<text x="83.4" y="88.3">R34</text>
<text x="106.5" y="88.4">J45</text>
<text x="167.3" y="89.8">CT6EP202</text>
<text x="40.1" y="92.8">422 Ohms</text>
<text x="83.4" y="92.8">165 Ohms</text>
<text x="106.5" y="95.2">691214110002S</text>
<text x="57.9" y="99.9">CT6EP202</text>
<text x="40.1" y="103.5">R35</text>
<text x="57.9" y="103.3">VR10</text>
<text x="83.4" y="103.5">R36</text>
<text x="157.1" y="103.5">R37</text>
<text x="174.9" y="103.3">VR11</text>
<text x="200.4" y="103.5">R38</text>
<text x="223.5" y="103.6">J46</text>
<text x="40.1" y="108.1">422 Ohms</text>
<text x="83.4" y="108.1">165 Ohms</text>
<text x="157.1" y="108.1">422 Ohms</text>
<text x="200.4" y="108.1">165 Ohms</text>
<text x="223.5" y="110.5">691214110002S</text>
<text x="57.9" y="115.2">CT6EP202</text>
<text x="157.1" y="118.8">R39</text>
<text x="174.9" y="115.2">CT6EP202</text>
<text x="174.9" y="118.5">VR12</text>
<text x="200.4" y="118.8">R40</text>
<text x="157.1" y="123.4">422 Ohms</text>
<text x="200.4" y="123.4">165 Ohms</text>
<text x="35" y="131">422 Ohms</text>
<text x="35" y="126.4">R41</text>
<text x="52.8" y="126.2">VR13</text>
<text x="78.3" y="131">165 Ohms</text>
<text x="78.3" y="126.4">R42</text>
<text x="101.4" y="126.5">J47</text>
<text x="174.9" y="130.5">CT6EP202</text>
<text x="101.4" y="133.4">691214110002S</text>
<text x="35" y="141.6">R43</text>
<text x="52.8" y="138.1">CT6EP202</text>
<text x="52.8" y="141.4">VR14</text>
<text x="78.3" y="141.6">R44</text>
<text x="35" y="146.3">422 Ohms</text>
<text x="78.3" y="146.3">165 Ohms</text>
<text x="52.8" y="153.4">CT6EP202</text>
<text x="45.2" y="164.5">R45</text>
<text x="63" y="164.3">VR15</text>
<text x="88.4" y="164.5">R46</text>
<text x="111.6" y="164.7">J48</text>
<text x="45.2" y="169.1">422 Ohms</text>
<text x="88.4" y="169.1">165 Ohms</text>
<text x="111.6" y="171.6">691214110002S</text>
<text x="45.2" y="179.8">R47</text>
<text x="63" y="176.3">CT6EP202</text>
<text x="63" y="179.6">VR16</text>
<text x="88.4" y="179.8">R48</text>
<text x="45.2" y="184.4">422 Ohms</text>
<text x="88.4" y="184.4">165 Ohms</text>
<text x="63" y="191.5">CT6EP202</text>
</g>
</svg>
